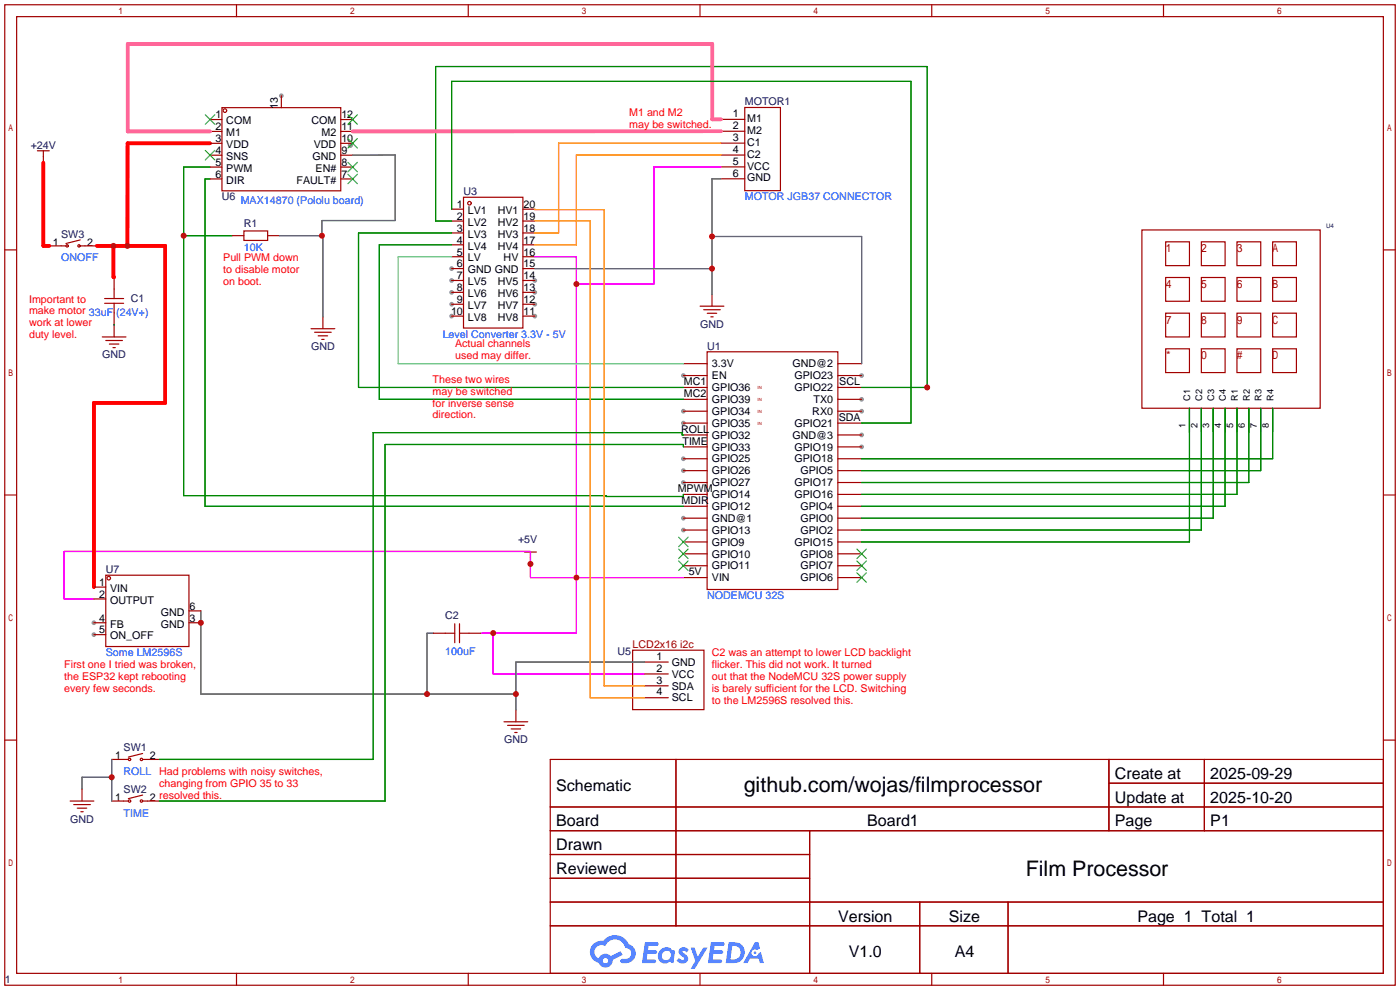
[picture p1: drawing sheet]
<svg xmlns="http://www.w3.org/2000/svg" width="299mm" height="212mm" viewBox="0 0 299 212" stroke-linecap="round" stroke-linejoin="round" font-family="sans-serif">
<g fill="#999">
<circle cx="146" cy="80.3" r=".51"/>
<circle cx="146" cy="110.7" r=".51"/>
<circle cx="184.1" cy="93" r=".51"/>
<circle cx="146" cy="113.3" r=".51"/>
<circle cx="184.1" cy="95.5" r=".51"/>
<circle cx="184.1" cy="80.3" r=".51"/>
<circle cx="146" cy="98" r=".51"/>
<circle cx="146" cy="100.6" r=".51"/>
<circle cx="146" cy="103.1" r=".51"/>
<circle cx="146" cy="87.9" r=".51"/>
<circle cx="146" cy="90.4" r=".51"/>
<circle cx="184.1" cy="87.9" r=".51"/>
<circle cx="184.1" cy="85.3" r=".51"/>
<circle cx="114.3" cy="59.9" r=".51"/>
<circle cx="114.3" cy="62.5" r=".51"/>
<circle cx="114.3" cy="65" r=".51"/>
<circle cx="114.3" cy="67.6" r=".51"/>
<circle cx="96.5" cy="67.6" r=".51"/>
<circle cx="96.5" cy="65" r=".51"/>
<circle cx="96.5" cy="62.5" r=".51"/>
<circle cx="96.5" cy="59.9" r=".51"/>
<circle cx="96.5" cy="57.4" r=".51"/>
<circle cx="60.1" cy="20.5" r=".51"/>
<circle cx="20.1" cy="135.6" r=".51"/>
<circle cx="20.1" cy="133.1" r=".51"/>
<circle cx="198.2" cy="82.9" r=".51"/>
<circle cx="74.9" cy="31.1" r=".51"/>
<circle cx="74.8" cy="31.1" r=".51"/>
</g>
<g fill="none" stroke="#a10000" stroke-width=".25">
<path d="M1 1h297.2v209.6h-297.2zM3.6 3.6h292.1v204.4h-292.1zM50.5 1v2.6M100.1 1v2.6M149.6 1v2.6M199.1 1v2.6M248.7 1v2.6M1 53.4h2.6M295.7 53.4h2.5M1 105.8h2.6M295.7 105.8h2.5M1 158.2h2.6"/>
<path d="M295.7 158.2h2.5M117.6 162.3h178.1v45.7h-178.1zM117.6 172.5h178.1M117.6 177.5h178.1M144.5 162.3v35.6M173 177.5v30.5M237 162.3v15.2M237 167.4h58.7M257.4 162.3v15.2M117.6 182.6h55.4M117.6 192.8h178.1M117.6 187.7h55.4"/>
<path d="M117.6 197.9h178.1M196.6 192.8v15.2M215.4 192.8v15.2M50.5 208v2.6M100.1 208v2.6M149.6 208v2.6M199.1 208v2.6M248.7 208v2.6"/>
</g>
<g fill="#5487ff">
<path d="M145.3 202.7a1.3 1.3 0 0 1 1.9 .3l-.4 .6a.54 .54 0 0 0-.9-.2l.1 .2a1.34 1.34 0 0 1 .9 1.8 1.47 1.47 0 0 1-2.3-.1l.5-.6 .8 .5a.31 .31 0 0 0 .4-.3 .31 .31 0 0 0-.3-.4 1.12 1.12 0 0 1-.7-1.8z"/>
<path d="M147.6 202.5h.9l.6 2 1.2-2h.9l-2.7 4.6h-.9l1-1.7z"/>
<path d="M137.8 201.4h1.7a1.31 1.31 0 0 1 1.2 .2 .4 .4 0 0 1-.3 .5l-1.8 .1-.1 .9h1.6a.4 .4 0 0 1 .4 .4 .4 .4 0 0 1-.5 .4h-1.6l-.2 1.2h1.4a.46 .46 0 0 1 .5 0 .46 .46 0 0 1 .1 .5l-.4 .2h-2.6z"/>
<path d="M151.9 201.4h1.7a1.32 1.32 0 0 1 1.2 .2 .39 .39 0 0 1-.3 .5l-1.8 .1-.1 .9h1.6a.4 .4 0 0 1 .4 .4 .4 .4 0 0 1-.4 .4h-1.7l-.2 1.2h1.4a.46 .46 0 0 1 .5 0 .46 .46 0 0 1 .1 .5l-.4 .2h-2.6z"/>
<path d="M161.3 201.4h.8l.3 1.3-.6 .4a.75 .75 0 0 0-1.1 .3 .75 .75 0 0 0 .5 1 .75 .75 0 0 0 .9-.7l.5-.2 .6 2.3h-.8l-.3-.9h-1.8l-.5 .9h-1z"/>
<path d="M155.7 201.4l-.6 4.4h1.5a2.27 2.27 0 0 0 2.6-2.2 2.27 2.27 0 0 0-2.7-2.2zM156.5 202.1a1.5 1.5 0 0 1 1.8 1.6 1.5 1.5 0 0 1-1.9 1.4h-.3z"/>
<path d="M141.2 203a1.6 1.6 0 0 0-.3 2.3 1.6 1.6 0 0 0 2.3 .2l.7 .3 .3-2.4-.1-.3-.5-.1a1.58 1.58 0 0 0-2.4 0zM141.8 203.5a.98 .98 0 0 1 1.6 .4 .98 .98 0 0 1-1.1 1.3 .94 .94 0 0 1-.9-.7 .94 .94 0 0 1 .4-1z"/>
<path d="M126.8 201.8a2.37 2.37 0 0 0 1.1 4 1.54 1.54 0 0 0 1.8 1 1.54 1.54 0 0 0 1.2-1.6l2.2-1.1-.5-.8-2 1a1.57 1.57 0 0 0-2.7 .5 1.5 1.5 0 0 1-.7-2.1 1.5 1.5 0 0 1 2.2-.5 2.23 2.23 0 0 1 2.3-1.4 2.23 2.23 0 0 1 2 1.8 1.16 1.16 0 0 1 1.2 1.1 1.16 1.16 0 0 1-1.1 1.2h-.7a.47 .47 0 0 0-.5 .4 .47 .47 0 0 0 .4 .5 2.17 2.17 0 0 0 2.5-.9 2.17 2.17 0 0 0-.3-2.7l-.8-.4a3.2 3.2 0 0 0-5.5-.7l-1.1 .1zM128.8 205.3a.6 .6 0 0 1 1.2 0 .6 .6 0 0 1-1.2 0z"/>
<circle cx="161.4" cy="203.6" r=".28"/>
</g>
<g fill="none" stroke="#a10000" stroke-width=".25">
<path d="M8 32.2h2.5M9.3 32.2v2.6M44.9 30.6h2.5M44.9 35.7h2.5M44.9 25.5h2.5M44.9 28.1h2.5M44.9 33.2h2.5M44.9 38.2h2.5M47.4 23h25.4v17.8h-25.4zM60.1 20.5v2.5M72.8 30.6h2.6M72.8 35.7h2.6"/>
<path d="M72.8 25.5h2.6M72.8 28.1h2.6M72.8 33.2h2.6M72.8 38.2h2.6M154.1 25.5h5.1M154.1 28.1h5.1M154.1 30.6h5.1M154.1 33.1h5.1M154.1 35.7h5.1M154.1 38.2h5.1M159.2 23h7.6v17.8h-7.6zM10.5 52.5h3.6"/>
<path d="M17.1 52.5h3.6M17.1 51.3l-3 .7M24.4 59.2v4.6M49.6 50.4h2.5M52.1 49.4h5.1v2h-5.1zM57.2 50.4h2.5M96.5 44.7h2.6M96.5 47.2h2.6M96.5 49.8h2.6M96.5 52.3h2.6M96.5 54.9h2.6M96.5 57.4h2.6"/>
<path d="M96.5 59.9h2.6M99.1 42.2h12.7v27.9h-12.7zM111.8 44.7h2.5M111.8 47.2h2.5M111.8 49.8h2.5M111.8 52.3h2.5M111.8 54.9h2.5M111.8 57.4h2.5M111.8 59.9h2.5M244.1 49.1h38.1v38.1h-38.1zM249.1 51.7h5.1v5.1h-5.1zM249.1 59.3h5.1v5.1h-5.1z"/>
<path d="M256.8 51.7h5v5.1h-5zM256.8 59.3h5v5.1h-5zM264.4 51.7h5.1v5.1h-5.1zM264.4 59.3h5.1v5.1h-5.1zM272 51.7h5.1v5.1h-5.1zM272 59.3h5.1v5.1h-5.1zM21.9 72h5M22.4 63.8h4M22.4 64.8h4M22.6 72.8h3.6M23.4 73.5h2M24.1 74.3h.5"/>
<path d="M24.4 64.8v4.6M24.4 69.5v2.5M66.5 70.3h5.1M67.2 71h3.6M68 71.8h2M68.8 72.5h.5M69 67.7v2.6M96.5 62.5h2.6M96.5 65h2.6M96.5 67.6h2.6M111.8 62.5h2.5M111.8 65h2.5"/>
<path d="M111.8 67.6h2.5M146 77.7h5.1M149.6 65.4h5.1M150.4 66.2h3.5M151.1 75.2h28v50.8h-28zM151.2 67h2M151.9 67.7h.5M152.2 62.9v2.5M179.1 77.7h5M249.1 66.9h5.1v5.1h-5.1zM249.1 74.5h5.1v5.1h-5.1zM256.8 66.9h5v5.1h-5z"/>
<path d="M256.8 74.5h5v5.1h-5zM264.4 66.9h5.1v5.1h-5.1zM264.4 74.5h5.1v5.1h-5.1zM272 66.9h5.1v5.1h-5.1zM272 74.5h5.1v5.1h-5.1zM146 80.3h5.1M146 93h5.1M146 98h5.1M146 95.5h5.1M146 90.4h5.1M146 82.8h5.1M146 87.9h5.1"/>
<path d="M146 85.3h5.1M179.1 80.3h5M179.1 93h5M179.1 98h5M179.1 95.5h5M179.1 90.4h5M179.1 82.8h5M179.1 87.9h5M179.1 85.3h5M254.2 87.2v5.1M256.8 87.2v5.1M259.3 87.2v5.1"/>
<path d="M261.8 87.2v5.1M264.4 87.2v5.1M266.9 87.2v5.1M269.5 87.2v5.1M272 87.2v5.1M112.1 118h2.5M113.4 118v2.5M146 110.7h5.1M146 118.4h5.1M146 108.2h5.1M146 113.3h5.1M146 105.7h5.1"/>
<path d="M146 115.8h5.1M146 103.1h5.1M146 100.6h5.1M179.1 110.7h5M179.1 118.4h5M179.1 108.2h5M179.1 113.3h5M179.1 105.7h5M179.1 115.8h5M179.1 103.1h5M179.1 100.6h5M20.1 135.6h2.5"/>
<path d="M20.1 133.1h2.5M20.1 128h2.5M20.1 125.5h2.5M22.6 122.9h17.8v15.3h-17.8zM40.4 130.6h2.5M40.4 133.1h2.5M92.6 135.3h4.6M97.2 133.3v4.1M98.2 135.3h4.6M98.2 133.3v4.1M135.2 139h15.2v12.7h-15.2zM146 120.9h5.1"/>
<path d="M146 123.4h5.1M179.1 120.9h5M179.1 123.4h5M107.7 154.3h5.1M108.5 155h3.5M109.2 155.8h2.1M110 156.5h.5M110.3 151.7v2.6M137.7 141.5h5.1M137.7 144h5.1M137.7 146.6h5.1M137.7 149.1h5.1"/>
<path d="M15 171.2h5.1M15.7 172h3.6M16.5 172.7h2M17.3 173.5h.5M17.5 168.7v2.5M23.9 162.3h3.5M23.9 171.2h3.5M30.5 162.3h3.5M30.5 161l-3.1 .8M30.5 171.2h3.5M30.5 169.9l-3.1 .8"/>
<circle cx="48.1" cy="23.6" r=".38"/>
<circle cx="14.3" cy="52.5" r=".25"/>
<circle cx="16.9" cy="52.5" r=".25"/>
<circle cx="100.3" cy="43.4" r=".38"/>
<circle cx="23.2" cy="123.6" r=".38"/>
<circle cx="27.7" cy="171.2" r=".25"/>
<circle cx="27.7" cy="162.3" r=".25"/>
<circle cx="30.2" cy="171.2" r=".25"/>
<circle cx="30.2" cy="162.3" r=".25"/>
</g>
<g fill="none" stroke="#3c3" stroke-width=".25">
<path d="M43.9 24.5l2 2.1M43.9 32.2l2 2M45.9 24.5l-2 2.1M45.9 32.2l-2 2M74.4 37.2l2 2.1M74.4 34.7l2 2M74.4 29.6l2 2M74.4 24.5l2 2.1M76.4 37.2l-2 2.1M76.4 34.7l-2 2M76.4 29.6l-2 2M76.4 24.5l-2 2.1"/>
<path d="M145 117.3l2.1 2.1M145 119.9l2.1 2M145 114.8l2.1 2M147.1 117.3l-2.1 2.1M147.1 119.9l-2.1 2M147.1 114.8l-2.1 2M183.1 119.9l2.1 2M183.1 117.3l2.1 2.1M185.2 119.9l-2.1 2M185.2 117.3l-2.1 2.1M183.1 122.4l2.1 2.1M185.2 122.4l-2.1 2.1"/>
</g>
<g fill="none" stroke="#008700" stroke-width=".25">
<path d="M44.9 38.2h-1.1v70h102.2M44.9 35.7h-5.7v70.2h90.3v.2h16.5v-.4M39.2 50.4h10.4M96.5 49.8h-19.9v33h69.4M96.5 52.3h-15.4v33h64.9M96.5 47.2h-3.4v-33h105.1v68.6M96.5 44.7v-27.3h98.2v73h-10.6M24.4 69.4v.1M146 95.5v-.5h-63.7v76.2h-48.3M146 93h-.2v-.5h-66v69.8h-45.8M184.1 82.8h14.1M198.2 82.8v.1"/>
<path d="M254.2 87.2v28.6h-70.1M256.8 87.2v26.1h-72.7M259.3 87.2v23.5h-75.2M261.8 87.2v21h-77.7M264.4 87.2v18.5h-80.3M266.9 87.2v15.9h-82.8M269.5 87.2v13.4h-85.4M272 87.2v10.8h-87.9"/>
</g>
<path d="M154.1 30.6h-34.7v19.2h-5.1M154.1 33.1h-30.9v19.2h-8.9M114.3 44.7l14.8 .1v101.8h8.6M114.3 47.2h11.8v101.9h11.6" fill="none" stroke="#f90" stroke-width=".25"/>
<path d="M154.1 35.7h-14.3v25h-16.6M114.3 54.9h8.9v80.4h-17.8M105.4 135.3h-2.6M105.4 135.3v8.7h32.3M146 123.4h-32.6v-5.5h-99.7v10.1h6.4" fill="none" stroke="#f0f" stroke-width=".25"/>
<path d="M96.5 54.9h-11.4v22.8h60.9" fill="none" stroke="#6cc" stroke-width=".25"/>
<path d="M9.3 34.8v17.7h1.2M44.9 30.6h-17.6l-.1 21.9M20.7 52.5h14.6v33.6h-15.2v39.4M24.2 52.5v6.7h.2" fill="none" stroke="#f00" stroke-width=".76"/>
<path d="M74.8 31.1h.1M75.4 33.2l9.1-.1v14h-15.7v3.3M154.1 38.2h-1.9v24.7M59.7 50.4h9.3v17.3M114.3 57.4h37.9M152.2 50.5h31.9v27.2M42.9 130.6v17.7h67.4M92.6 135.3h-1.3v13M137.7 141.5h-27.4v10.2M23.9 162.3v8.9M23.9 166.1h-6.4v2.6" fill="none" stroke="#666" stroke-width=".25"/>
<path d="M154.1 25.5h-1.9v-16.1h-124.9v18.7h17.6M154.1 28.1h-78.7" fill="none" stroke="#f69" stroke-width=".76"/>
<g fill="#c00">
<circle cx="123.2" cy="123.4" r=".63"/>
<circle cx="113.4" cy="120.5" r=".63"/>
<circle cx="123.2" cy="60.7" r=".63"/>
<circle cx="105.4" cy="135.3" r=".63"/>
<circle cx="39.2" cy="50.4" r=".63"/>
<circle cx="198.2" cy="82.8" r=".63"/>
<circle cx="24.2" cy="52.5" r=".64"/>
<circle cx="27.2" cy="52.5" r=".64"/>
<circle cx="110.3" cy="148.3" r=".64"/>
<circle cx="91.3" cy="148.3" r=".64"/>
<circle cx="42.9" cy="133.1" r=".63"/>
<circle cx="152.2" cy="50.5" r=".64"/>
<circle cx="152.2" cy="57.4" r=".64"/>
<circle cx="68.8" cy="50.4" r=".64"/>
<circle cx="23.9" cy="166.1" r=".63"/>
</g>
<g font-size="4.6">
<text x="159" y="169.3">github.com/wojas/filmprocessor</text>
<text x="219.2" y="187.1">Film Processor</text>
</g>
<g font-size="3.4">
<text x="238.3" y="166.5">Create at</text>
<text x="258.7" y="166.5">2025-09-29</text>
<text x="118.9" y="169">Schematic</text>
<text x="238.3" y="171.6">Update at</text>
<text x="258.7" y="171.6">2025-10-20</text>
<text x="118.9" y="176.6">Board</text>
<text x="185.3" y="176.6">Board1</text>
<text x="238.3" y="176.6">Page</text>
<text x="258.7" y="176.6">P1</text>
<text x="118.9" y="181.7">Drawn</text>
<text x="118.9" y="186.8">Reviewed</text>
<text x="179.1" y="197">Version</text>
<text x="202.8" y="197">Size</text>
<text x="243.1" y="197">Page 1 Total 1</text>
<text x="181.4" y="204.6">V1.0</text>
<text x="204" y="204.6">A4</text>
</g>
<g font-size="2.3">
<text x="59.4" y="23.4" transform="rotate(-90 59.4 23.4)">13</text>
<text x="46" y="25.3">1</text>
<text x="46" y="27.8">2</text>
<text x="48.4" y="26.6">COM</text>
<text x="48.4" y="29.1">M1</text>
<text x="66.6" y="26.6">COM</text>
<text x="68.7" y="29.1">M2</text>
<text x="73" y="27.8">11</text>
<text x="73" y="25.3">12</text>
<text x="156.6" y="25.1">1</text>
<text x="156.6" y="27.6">2</text>
<text x="159.7" y="26.1">M1</text>
<text x="159.7" y="28.6">M2</text>
<text x="46" y="30.4">3</text>
<text x="46" y="32.9">4</text>
<text x="46" y="35.5">5</text>
<text x="48.4" y="31.6">VDD</text>
<text x="48.4" y="34.2">SNS</text>
<text x="66.8" y="34.2">GND</text>
<text x="67.1" y="31.6">VDD</text>
<text x="73" y="35.5">8</text>
<text x="73" y="32.9">9</text>
<text x="73" y="30.4">10</text>
<text x="156.6" y="30.1">3</text>
<text x="156.6" y="32.7">4</text>
<text x="156.6" y="35.2">5</text>
<text x="159.7" y="31.1">C1</text>
<text x="159.7" y="33.7">C2</text>
<text x="46" y="38">6</text>
<text x="48.4" y="36.7">PWM</text>
<text x="48.4" y="39.3">DIR</text>
<text x="63.4" y="39.3">FAULT#</text>
<text x="67.4" y="36.7">EN#</text>
<text x="73" y="38">7</text>
<text x="156.6" y="37.8">6</text>
<text x="159.7" y="36.2">VCC</text>
<text x="159.7" y="38.8">GND</text>
<text x="97.7" y="47">2</text>
<text x="97.7" y="44.5">1</text>
<text x="100" y="45.7">LV1</text>
<text x="106.4" y="45.7">HV1</text>
<text x="111.9" y="44.5">20</text>
<text x="111.9" y="47">19</text>
<text x="11.3" y="52.6">1</text>
<text x="18.7" y="52.6">2</text>
<text x="97.7" y="52.1">4</text>
<text x="97.7" y="49.5">3</text>
<text x="100" y="53.3">LV4</text>
<text x="100" y="50.8">LV3</text>
<text x="100" y="48.3">LV2</text>
<text x="106.4" y="48.3">HV2</text>
<text x="106.4" y="50.8">HV3</text>
<text x="106.4" y="53.3">HV4</text>
<text x="111.9" y="49.5">18</text>
<text x="111.9" y="52.1">17</text>
<text x="97.7" y="59.7">7</text>
<text x="97.7" y="57.2">6</text>
<text x="97.7" y="54.6">5</text>
<text x="100" y="58.4">GND GND</text>
<text x="100" y="55.9">LV</text>
<text x="107.6" y="55.9">HV</text>
<text x="111.9" y="54.6">16</text>
<text x="111.9" y="57.2">15</text>
<text x="111.9" y="59.7">14</text>
<text x="97.7" y="64.8">9</text>
<text x="97.7" y="62.2">8</text>
<text x="100" y="63.5">LV6</text>
<text x="100" y="61">LV5</text>
<text x="106.4" y="61">HV5</text>
<text x="106.4" y="63.5">HV6</text>
<text x="111.9" y="62.2">13</text>
<text x="111.9" y="64.8">12</text>
<text x="96.4" y="67.3">10</text>
<text x="100" y="68.6">LV8</text>
<text x="100" y="66">LV7</text>
<text x="106.4" y="66">HV7</text>
<text x="106.4" y="68.6">HV8</text>
<text x="111.9" y="67.3">11</text>
<text x="146.2" y="82.3">MC1</text>
<text x="152.1" y="78.5">3.3V</text>
<text x="152.1" y="81.1">EN</text>
<text x="152.1" y="83.6">GPIO36</text>
<text x="169.4" y="78.5">GND@2</text>
<text x="169.8" y="83.6">GPIO22</text>
<text x="169.8" y="81.1">GPIO23</text>
<text x="179.4" y="82.3">SCL</text>
<text x="146.2" y="84.9">MC2</text>
<text x="152.1" y="88.7">GPIO34</text>
<text x="152.1" y="86.1">GPIO39</text>
<text x="173.6" y="88.7">RX0</text>
<text x="173.9" y="86.1">TX0</text>
<text x="179.3" y="89.9">SDA</text>
<text x="145.6" y="92.5">ROLL</text>
<text x="145.9" y="95">TIME</text>
<text x="152.1" y="93.8">GPIO32</text>
<text x="152.1" y="91.2">GPIO35</text>
<text x="169.4" y="93.8">GND@3</text>
<text x="169.8" y="91.2">GPIO21</text>
<text x="152.1" y="98.8">GPIO25</text>
<text x="152.1" y="101.4">GPIO26</text>
<text x="152.1" y="96.3">GPIO33</text>
<text x="169.8" y="98.8">GPIO18</text>
<text x="169.8" y="96.3">GPIO19</text>
<text x="171.1" y="101.4">GPIO5</text>
<text x="144.8" y="105.2">MPWM</text>
<text x="145.7" y="107.7">MDIR</text>
<text x="152.1" y="106.5">GPIO14</text>
<text x="152.1" y="103.9">GPIO27</text>
<text x="169.8" y="106.5">GPIO16</text>
<text x="169.8" y="103.9">GPIO17</text>
<text x="152.1" y="111.5">GND@1</text>
<text x="152.1" y="109">GPIO12</text>
<text x="171.1" y="111.5">GPIO0</text>
<text x="171.1" y="109">GPIO4</text>
<text x="152.1" y="119.2">GPIO10</text>
<text x="152.1" y="114.1">GPIO13</text>
<text x="152.1" y="116.6">GPIO9</text>
<text x="169.8" y="116.6">GPIO15</text>
<text x="171.1" y="114.1">GPIO2</text>
<text x="171.1" y="119.2">GPIO8</text>
<text x="21.2" y="125.2">1</text>
<text x="147.2" y="123">5V</text>
<text x="152.1" y="121.7">GPIO11</text>
<text x="152.1" y="124.2">VIN</text>
<text x="171.1" y="124.2">GPIO6</text>
<text x="171.1" y="121.7">GPIO7</text>
<text x="21.2" y="127.8">2</text>
<text x="23.5" y="129">OUTPUT</text>
<text x="23.5" y="126.5">VIN</text>
<text x="34.4" y="131.6">GND</text>
<text x="40.5" y="130.3">6</text>
<text x="21.2" y="135.4">5</text>
<text x="21.2" y="132.8">4</text>
<text x="23.5" y="136.7">ON_OFF</text>
<text x="23.5" y="134.1">FB</text>
<text x="34.4" y="134.1">GND</text>
<text x="40.5" y="132.8">3</text>
<text x="140.3" y="141">1</text>
<text x="140.3" y="143.6">2</text>
<text x="143.6" y="142.3">GND</text>
<text x="140.3" y="146.1">3</text>
<text x="140.3" y="148.6">4</text>
<text x="143.6" y="144.8">VCC</text>
<text x="143.6" y="147.4">SDA</text>
<text x="143.6" y="149.9">SCL</text>
<text x="24.6" y="162.3">1</text>
<text x="32" y="162.3">2</text>
<text x="24.6" y="171.2">1</text>
<text x="32" y="171.2">2 resolved this.</text>
</g>
<g font-size="2.3" fill="#000080">
<text x="159.2" y="22.5">MOTOR1</text>
<text x="6.6" y="31.7">+24V</text>
<text x="99.1" y="41.7">U3</text>
<text x="47.4" y="42.8">U6</text>
<text x="13.1" y="50.8">SW3</text>
<text x="52.1" y="48.6">R1</text>
<text x="27.9" y="64.6">C1</text>
<text x="149.6" y="70">GND</text>
<text x="21.9" y="76.6">GND</text>
<text x="66.5" y="74.8">GND</text>
<text x="151.1" y="74.7">U1</text>
<text x="110.7" y="116.1">+5V</text>
<text x="22.6" y="122.5">U7</text>
<text x="95.2" y="132.3">C2</text>
<text x="131.9" y="140.1">U5</text>
<text x="26.4" y="160.6">SW1</text>
<text x="107.7" y="158.9">GND</text>
<text x="26.4" y="169.4">SW2</text>
<text x="15" y="175.8">GND</text>
<text x="1" y="210.1">1</text>
</g>
<g font-size="2.3" fill="#f00">
<text x="134.5" y="24.8">M1 and M2</text>
<text x="134.5" y="27.3">may be switched.</text>
<text x="47.7" y="55.8">Pull PWM down</text>
<text x="47.7" y="58.3">to disable motor</text>
<text x="6.2" y="64.7">Important to</text>
<text x="47.7" y="60.9">on boot.</text>
<text x="6.2" y="67.2">make motor 33uF (24V+)</text>
<text x="6.2" y="69.7">work at lower</text>
<text x="6.2" y="72.3">duty level.</text>
<text x="97.3" y="74.2">Actual channels</text>
<text x="97.3" y="76.8">used may differ.</text>
<text x="92.5" y="81.8">These two wires</text>
<text x="92.5" y="84.4">may be switched</text>
<text x="92.5" y="86.9">for inverse sense</text>
<text x="92.5" y="89.4">direction.</text>
<text x="13.7" y="142.8">First one I tried was broken,</text>
<text x="152.1" y="140.2">C2 was an attempt to lower LCD backlight</text>
<text x="152.1" y="142.8">flicker. This did not work. It turned</text>
<text x="13.7" y="145.3">the ESP32 kept rebooting</text>
<text x="13.7" y="147.9">every few seconds.</text>
<text x="152.1" y="145.3">out that the NodeMCU 32S power supply</text>
<text x="152.1" y="147.9">is barely sufficient for the LCD. Switching</text>
<text x="152.1" y="150.4">to the LM2596S resolved this.</text>
<text x="34" y="165.6">Had problems with noisy switches,</text>
<text x="34" y="168.2">changing from GPIO 35 to 33</text>
</g>
<g font-size="2.3" fill="#00f">
<text x="51.5" y="43.6">MAX14870 (Pololu board)</text>
<text x="159.2" y="42.8">MOTOR JGB37 CONNECTOR</text>
<text x="52.1" y="53.7">10K</text>
<text x="13.1" y="55.9">ONOFF</text>
<text x="94.6" y="72.2">Level Converter 3.3V - 5V</text>
<text x="151.1" y="128">NODEMCU 32S</text>
<text x="22.6" y="140.2">Some LM2596S</text>
<text x="95.2" y="139.9">100uF</text>
<text x="26.4" y="165.6">ROLL</text>
<text x="26.4" y="174.5">TIME</text>
</g>
<text font-size="2.3" fill="#a00000" x="135.2" y="138.5">LCD2x16 i2c</text>
<g font-size="2">
<text x="254.4" y="85.7" transform="rotate(-90 254.4 85.7)">C1</text>
<text x="256.9" y="85.7" transform="rotate(-90 256.9 85.7)">C2</text>
<text x="259.5" y="85.7" transform="rotate(-90 259.5 85.7)">C3</text>
<text x="262" y="85.7" transform="rotate(-90 262 85.7)">C4</text>
<text x="264.5" y="85.7" transform="rotate(-90 264.5 85.7)">R1</text>
<text x="267.1" y="85.7" transform="rotate(-90 267.1 85.7)">R2</text>
<text x="269.6" y="85.7" transform="rotate(-90 269.6 85.7)">R3</text>
<text x="272.2" y="85.7" transform="rotate(-90 272.2 85.7)">R4</text>
<text x="253.4" y="91.5" transform="rotate(-90 253.4 91.5)">1</text>
<text x="255.9" y="91.5" transform="rotate(-90 255.9 91.5)">2</text>
<text x="258.5" y="91.5" transform="rotate(-90 258.5 91.5)">3</text>
<text x="261" y="91.5" transform="rotate(-90 261 91.5)">4</text>
<text x="263.5" y="91.5" transform="rotate(-90 263.5 91.5)">5</text>
<text x="266.1" y="91.5" transform="rotate(-90 266.1 91.5)">6</text>
<text x="268.6" y="91.5" transform="rotate(-90 268.6 91.5)">7</text>
<text x="271.2" y="91.5" transform="rotate(-90 271.2 91.5)">8</text>
</g>
<text font-size="1.3" fill="#000080" x="283.4" y="48.8">U4</text>
<g font-size=".9" fill="#a00000">
<text x="161.9" y="83.1">IN</text>
<text x="161.9" y="88.2">IN</text>
<text x="161.9" y="85.7">IN</text>
<text x="161.9" y="90.7">IN</text>
</g>
</svg>
